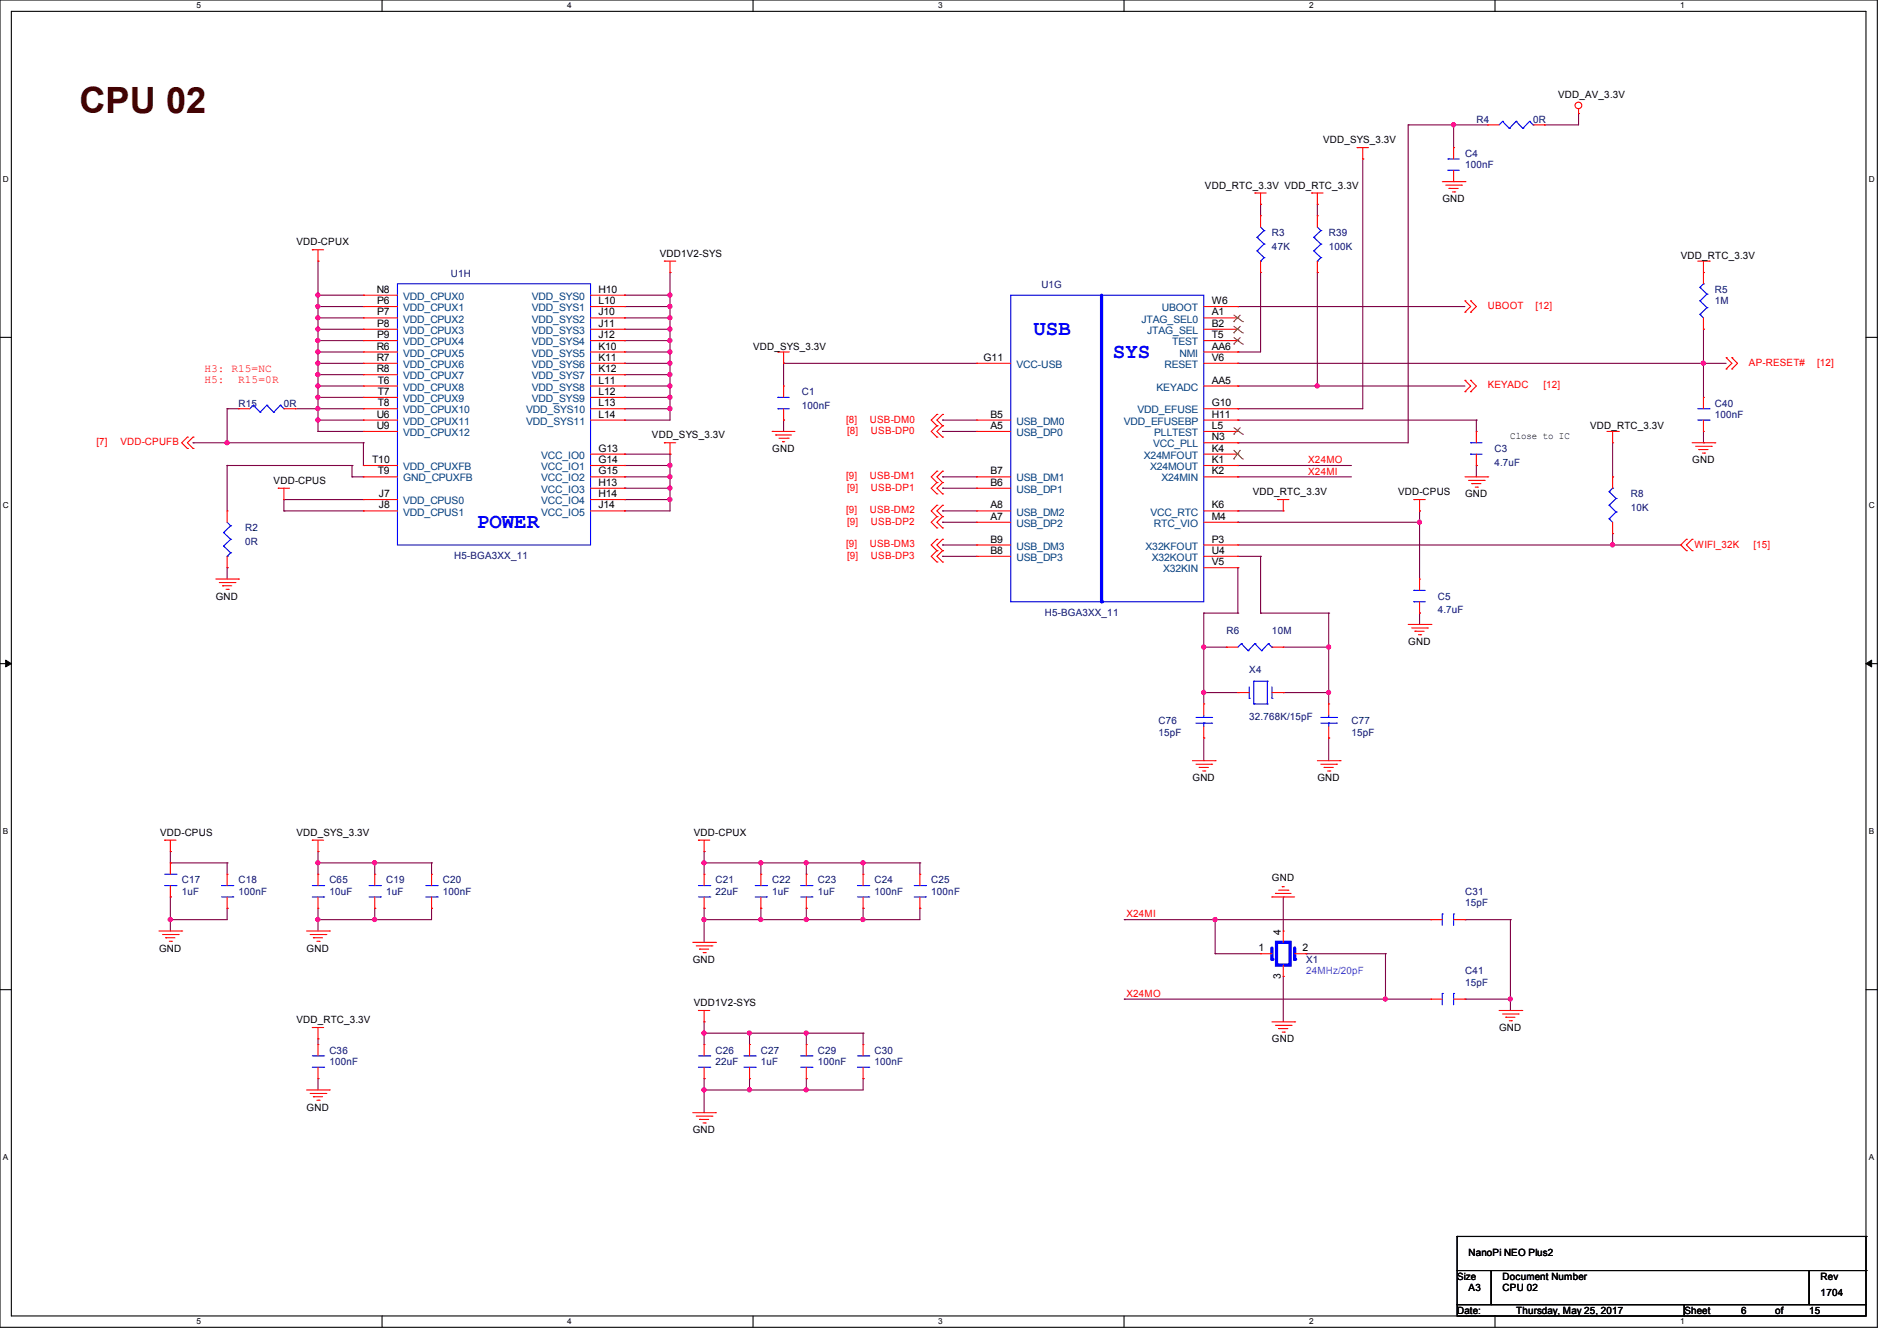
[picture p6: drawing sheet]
<svg xmlns="http://www.w3.org/2000/svg" width="297mm" height="210mm" viewBox="0 0 297 210" stroke-linecap="round" stroke-linejoin="round" font-family="sans-serif">
<path d="M0 0h293.9v207.9h-293.9zM1.8 1.8h290.3v204.3h-290.3z" fill="none" stroke="#000" stroke-width=".17"/>
<g fill="#fff">
<path d="M30.8 .2h.7v1.4h-.7z"/>
<path d="M30.8 206.2h.7v1.4h-.7z"/>
</g>
<path d="M59.8 0v1.8M59.8 206.1v1.8" fill="none" stroke="#000" stroke-width=".17"/>
<g fill="#fff">
<path d="M88.8 .2h.7v1.4h-.7z"/>
<path d="M88.8 206.2h.7v1.4h-.7z"/>
</g>
<path d="M117.9 0v1.8M117.9 206.1v1.8" fill="none" stroke="#000" stroke-width=".17"/>
<g fill="#fff">
<path d="M146.9 .2h.7v1.4h-.7z"/>
<path d="M146.9 206.2h.7v1.4h-.7z"/>
</g>
<path d="M176 0v1.8M176 206.1v1.8" fill="none" stroke="#000" stroke-width=".17"/>
<g fill="#fff">
<path d="M205 .2h.7v1.4h-.7z"/>
<path d="M205 206.2h.7v1.4h-.7z"/>
</g>
<path d="M234.1 0v1.8M234.1 206.1v1.8" fill="none" stroke="#000" stroke-width=".17"/>
<g fill="#fff">
<path d="M263.1 .2h.6v1.4h-.6z"/>
<path d="M263.1 206.2h.6v1.4h-.6z"/>
<path d="M.5 27.3h.9v1.4h-.9z"/>
<path d="M292.6 27.3h.9v1.4h-.9z"/>
<path d="M.5 78.4h.9v1.4h-.9z"/>
<path d="M292.6 78.4h.9v1.4h-.9z"/>
</g>
<path d="M0 52.8h1.8M292.1 52.8h1.8" fill="none" stroke="#000" stroke-width=".17"/>
<g fill="#fff">
<path d="M.5 129.5h.8v1.4h-.8z"/>
<path d="M292.6 129.5h.8v1.4h-.8z"/>
</g>
<path d="M0 103.9h1.8M292.1 103.9h1.8" fill="none" stroke="#000" stroke-width=".17"/>
<path d="M.9 103.4l.9 .5-.9 .5zM292.1 103.9l.9-.5v1z" fill="#000" stroke="#000" stroke-width=".16"/>
<g fill="#fff">
<path d="M.5 180.5h.8v1.4h-.8z"/>
<path d="M292.6 180.5h.8v1.4h-.8z"/>
</g>
<g fill="none" stroke="#000" stroke-width=".17">
<path d="M0 155h1.8M292.1 155h1.8M228.1 199h5.4v5.3h-5.4zM228.1 193.6h.1M228.1 193.6v5.4M228.1 193.6h64M233.5 199h49.8v5.3h-49.8zM283.3 199h8.8v5.3h-8.8zM292.1 193.6h.1M292.1 199h.1M292.1 193.6v5.4M228.1 204.3h35.6v1.8h-35.6z"/>
<path d="M263.7 204.3h28.4v1.8h-28.4z"/>
</g>
<g fill="none" stroke="#800040" stroke-width=".17">
<path d="M220.5 19.6h.1M220.5 19.6v49.7h-26.7M220.5 19.6h12.4M227.6 19.6h.1M227.6 19.6v3.5M241.8 19.6h.1M247.1 17.8h.1M247.1 17.8v1.8h-5.3M197.4 32h.1M197.4 32v1.8M206.2 32h.1M206.2 32v1.8"/>
<path d="M213.4 24.9h.1M213.4 24.9v39.1h-19.6M49.8 46.2h.1M49.8 48h.1M49.8 49.8h.1M49.8 51.6h.1M49.8 53.3h.1M49.8 55.1h.1M49.8 56.9h.1M49.8 58.7h.1M49.8 40.9h.1M49.8 46.2h7.1"/>
<path d="M49.8 48h7.1M49.8 49.8h7.1M49.8 51.6h7.1M49.8 53.3h7.1M49.8 55.1h7.1M49.8 56.9h7.1M49.8 58.7h7.1M49.8 40.9v26.7M97.8 46.2h.1M97.8 48h.1M97.8 49.8h.1M97.8 51.6h.1"/>
<path d="M97.8 53.3h.1M97.8 55.1h.1M97.8 56.9h.1M97.8 58.7h.1M97.8 46.2h7.1M97.8 48h7.1M97.8 49.8h7.1M97.8 51.6h7.1M97.8 53.3h7.1M97.8 55.1h7.1M97.8 56.9h7.1M97.8 58.7h7.1"/>
<path d="M104.9 48h.1M104.9 51.6h.1M104.9 53.3h.1M104.9 55.1h.1M104.9 58.7h.1M104.9 56.9h.1M104.9 49.8h.1M104.9 46.2h.1M104.9 42.7h.1M104.9 42.7v23.1h-7.1M122.7 56.9h.1M122.7 56.9h30.2"/>
<path d="M122.7 56.9v3.6M193.8 56.9h.1M193.8 55.1h.1M193.8 48h.1M193.8 48h35.6M193.8 56.9h76.5M197.4 42.7h.1M197.4 42.7v12.4h-3.6M206.2 42.7h.1M206.2 42.7v17.8M266.7 56.9h.1M266.7 51.6h.1"/>
<path d="M266.7 51.6v10.6M30.2 69.3h.1M30.2 69.3h26.7M35.6 72.9h.1M35.6 69.3h.1M35.6 64h.1M35.6 64v5.3M35.6 72.9v7.1M35.6 72.9h19.5M35.6 64h1.7M44.4 78.2h.1M44.4 78.2h12.5"/>
<path d="M44.4 78.2v1.8M46.2 64h10.7M49.8 60.5h.1M49.8 62.2h.1M49.8 64h.1M49.8 65.8h.1M49.8 67.6h.1M49.8 60.5h7.1M49.8 62.2h7.1M49.8 65.8h7.1M49.8 67.6h7.1M55.1 74.7h.1"/>
<path d="M55.1 72.9h.1M55.1 74.7h1.8M55.1 72.9v1.8M56.9 69.3h.1M56.9 69.3v3.6M97.8 74.7h.1M97.8 60.5h.1M97.8 62.2h.1M97.8 64h.1M97.8 65.8h.1M97.8 71.1h.1M97.8 72.9h.1"/>
<path d="M97.8 76.5h.1M97.8 78.2h.1M97.8 78.2h7.1M97.8 74.7h7.1M97.8 72.9h7.1M97.8 60.5h7.1M97.8 62.2h7.1M97.8 64h7.1M97.8 71.1h7.1M97.8 76.5h7.1M104.9 76.5h.1M104.9 72.9h.1"/>
<path d="M104.9 74.7h.1M104.9 71.1h.1M104.9 78.2h.1M104.9 62.2h.1M104.9 60.5h.1M104.9 64h.1M104.9 71.1v8.9h-7.1M122.7 65.8h.1M122.7 65.8v1.8M147.6 65.8h.1M147.6 67.6h.1M147.6 74.7h.1"/>
<path d="M147.6 76.5h.1M147.6 74.7h5.3M147.6 65.8h5.3M147.6 67.6h5.3M147.6 76.5h5.3M193.8 69.3h.1M193.8 74.7h.1M193.8 72.9h.1M193.8 64h.1M193.8 65.8h.1M193.8 60.5h.1M193.8 74.7h17.8"/>
<path d="M193.8 72.9h17.8M193.8 60.5h35.6M193.8 65.8h37.3M206.2 60.5h.1M231.1 72.9h.1M231.1 65.8h.1M231.1 65.8v1.8M231.1 72.9v1.8M252.5 74.7h.1M252.5 69.3v5.4M266.7 69.3h.1M266.7 67.6v1.7"/>
<path d="M35.6 88.9h.1M35.6 88.9v1.8M44.4 80h.1M44.4 80h12.5M97.8 80h.1M147.6 87.1h.1M147.6 85.3h.1M147.6 81.8h.1M147.6 80h.1M147.6 80h5.3M147.6 87.1h5.3M147.6 85.3h5.3"/>
<path d="M147.6 81.8h5.3M188.5 96h.1M188.5 96v14.2M188.5 96h5.3M193.8 80h.1M193.8 81.8h.1M193.8 96h.1M193.8 88.9h.1M193.8 80h7.1M193.8 87.1h3.6M193.8 85.3h69.3M193.8 81.8h28.4"/>
<path d="M193.8 88.9v7.1M197.4 87.1h.1M197.4 96h.1M197.4 87.1v8.9M197.4 96h10.6M208 96h.1M208 96v14.2M222.2 81.8h.1M222.2 80h.1M222.2 96h.1M222.2 80v10.7M222.2 96v1.8"/>
<path d="M252.5 85.3h.1M252.5 83.6v1.7M263.1 85.3h.1M188.5 108.5h.1M188.5 115.6h.1M188.5 101.3h.1M188.5 108.5h5.3M188.5 115.6v3.5M188.5 101.3h3.5M200.9 108.5h.1M200.9 108.5h7.1M200.9 101.3h7.1"/>
<path d="M208 108.5h.1M208 115.6h.1M208 101.3h.1M208 115.6v3.5M26.7 133.3h.1M26.7 135.1h.1M26.7 133.3v1.8M26.7 135.1h8.9M35.6 135.1h.1M35.6 135.1v1.8M49.8 133.3h.1M49.8 135.1h.1"/>
<path d="M49.8 133.3v3.6M49.8 135.1h17.8M58.7 135.1h.1M58.7 135.1v1.8M67.6 135.1h.1M67.6 135.1v1.8M110.2 135.1h.1M110.2 133.3h.1M110.2 133.3v3.6M110.2 135.1h33.8M119.1 135.1h.1M119.1 135.1v1.8"/>
<path d="M126.2 135.1h.1M126.2 135.1v1.8M135.1 135.1h.1M135.1 135.1v1.8M144 135.1h.1M144 135.1v1.8M26.7 140.5h.1M26.7 144h.1M26.7 140.5v5.3M35.6 142.2h.1M35.6 142.2v1.8h-8.9M49.8 144h.1"/>
<path d="M49.8 142.2v3.6M58.7 144h.1M58.7 142.2h.1M58.7 142.2v1.8M67.6 142.2h.1M67.6 142.2v1.8h-17.8M110.2 144h.1M110.2 142.2h.1M110.2 142.2v5.4M119.1 142.2h.1M119.1 144h.1M119.1 142.2v1.8"/>
<path d="M126.2 142.2h.1M126.2 144h.1M126.2 142.2v1.8M135.1 142.2h.1M135.1 144h.1M135.1 142.2v1.8M144 142.2h.1M144 142.2v1.8h-33.8M176 144h.1M176 156.5h.1M176 156.5h48M176 144h48"/>
<path d="M190.2 144h.1M190.2 149.4h.1M190.2 144v5.4M190.2 149.4h7.2M200.9 152.9h.1M200.9 140.5h.1M200.9 140.5v5.3M200.9 152.9v7.1M204.5 149.4h.1M204.5 149.4h12.4M216.9 149.4h.1M216.9 156.5h.1"/>
<path d="M216.9 149.4v7.1M229.4 156.5h.1M229.4 144h.1M229.4 156.5h7.1M229.4 144h7.1M236.5 156.5h.1M236.5 144h.1M236.5 144v14.2M49.8 168.9h.1M49.8 162.7h.1M49.8 162.7v.9M49.8 168.9v1.8"/>
<path d="M110.2 160h.1M110.2 170.7h.1M110.2 168.9h.1M110.2 161.8h.1M110.2 160v3.6M110.2 168.9v5.3M110.2 161.8h24.9M117.3 161.8h.1M117.3 168.9h.1M117.3 170.7h.1M117.3 161.8v1.8M117.3 168.9v1.8"/>
<path d="M126.2 161.8h.1M126.2 168.9h.1M126.2 170.7h.1M126.2 161.8v1.8M126.2 168.9v1.8M135.1 168.9h.1M135.1 161.8h.1M135.1 161.8v1.8M135.1 168.9v1.8h-24.9"/>
</g>
<g fill="#f0f" stroke="#f0f" stroke-width=".17">
<circle cx="104.9" cy="76.4" r=".32"/>
<circle cx="104.9" cy="74.7" r=".32"/>
<circle cx="104.9" cy="72.9" r=".32"/>
<circle cx="104.9" cy="78.2" r=".32"/>
<circle cx="49.8" cy="46.2" r=".32"/>
<circle cx="49.8" cy="48" r=".32"/>
<circle cx="49.8" cy="49.8" r=".32"/>
<circle cx="49.8" cy="51.5" r=".32"/>
<circle cx="49.8" cy="56.9" r=".32"/>
<circle cx="49.8" cy="58.7" r=".32"/>
<circle cx="49.8" cy="60.4" r=".32"/>
<circle cx="49.8" cy="62.2" r=".32"/>
<circle cx="49.8" cy="64" r=".32"/>
<circle cx="49.8" cy="55.1" r=".32"/>
<circle cx="49.8" cy="53.3" r=".32"/>
<circle cx="49.8" cy="65.8" r=".32"/>
<circle cx="104.9" cy="51.5" r=".32"/>
<circle cx="104.9" cy="56.9" r=".32"/>
<circle cx="104.9" cy="60.4" r=".32"/>
<circle cx="104.9" cy="62.2" r=".32"/>
<circle cx="104.9" cy="64" r=".32"/>
<circle cx="104.9" cy="55.1" r=".32"/>
<circle cx="104.9" cy="53.3" r=".32"/>
<circle cx="104.9" cy="58.7" r=".32"/>
<circle cx="104.9" cy="49.8" r=".32"/>
<circle cx="222.2" cy="81.8" r=".32"/>
<circle cx="216.9" cy="156.4" r=".32"/>
<circle cx="190.2" cy="144" r=".32"/>
<circle cx="126.2" cy="161.8" r=".32"/>
<circle cx="126.2" cy="170.7" r=".32"/>
<circle cx="26.6" cy="144" r=".32"/>
<circle cx="135.1" cy="135.1" r=".32"/>
<circle cx="126.2" cy="135.1" r=".32"/>
<circle cx="135.1" cy="144" r=".32"/>
<circle cx="126.2" cy="144" r=".32"/>
<circle cx="236.5" cy="156.4" r=".32"/>
<circle cx="104.9" cy="48" r=".32"/>
<circle cx="104.9" cy="46.2" r=".32"/>
<circle cx="35.5" cy="69.3" r=".32"/>
<circle cx="266.7" cy="56.9" r=".32"/>
<circle cx="119.1" cy="135.1" r=".32"/>
<circle cx="110.2" cy="135.1" r=".32"/>
<circle cx="119.1" cy="144" r=".32"/>
<circle cx="110.2" cy="144" r=".32"/>
<circle cx="117.3" cy="161.8" r=".32"/>
<circle cx="110.2" cy="161.8" r=".32"/>
<circle cx="117.3" cy="170.7" r=".32"/>
<circle cx="110.2" cy="170.7" r=".32"/>
<circle cx="49.8" cy="135.1" r=".32"/>
<circle cx="58.7" cy="135.1" r=".32"/>
<circle cx="58.7" cy="144" r=".32"/>
<circle cx="49.8" cy="144" r=".32"/>
<circle cx="206.2" cy="60.4" r=".32"/>
<circle cx="252.5" cy="85.3" r=".32"/>
<circle cx="188.4" cy="108.4" r=".32"/>
<circle cx="188.4" cy="101.3" r=".32"/>
<circle cx="227.6" cy="19.5" r=".32"/>
<circle cx="208" cy="101.3" r=".32"/>
<circle cx="208" cy="108.4" r=".32"/>
</g>
<g fill="none" stroke="#f00" stroke-width=".17">
<path d="M247.1 17.8h.1M247.1 17.1v.7M48.9 39.1h.1M48.9 39.1h1.8M49.8 39.1v1.8M196.5 30.2h.1M196.5 30.2h1.7M197.4 32h.1M197.4 30.2v1.8M205.4 30.2h.1M205.4 30.2h1.7M206.2 32h.1"/>
<path d="M206.2 30.2v1.8M212.5 23.1h.1M212.5 23.1h1.7M213.4 24.9h.1M213.4 23.1v1.8M225.8 28.4h3.6M226.4 29h2.4M226.9 29.5h.1M226.9 29.5h1.4M227.4 30.1h.4M227.8 30.1h.1M228.8 29h.1"/>
<path d="M229.4 28.4h.1M49.8 40.9h.1M104 40.9h.1M104 40.9h1.8M104.9 42.7h.1M104.9 40.9v1.8M121.8 55.1h.1M121.8 55.1h1.8M122.7 56.9h.1M122.7 55.1v1.8M229.4 48.9h.1M229.4 47.1h.1"/>
<path d="M229.4 59.6h.1M229.4 47.1l.9 .9-.9 .9M229.4 59.6l.9 .9-.9 .8M230.3 48.9h.1M230.3 47.1h.1M230.3 59.6h.1M230.3 47.1l.8 .9-.8 .9M230.3 59.6l.8 .9-.8 .8M265.8 40.9h1.8M266.7 42.7h.1M266.7 40.9v1.8M267.6 40.9h.1"/>
<path d="M270.3 57.8h.1M270.3 56h.1M270.3 56l.8 .9-.8 .9M271.1 57.8h.1M271.1 56h.1M271.1 56l.9 .9-.9 .9M29.3 68.5h.1M29.3 70.2h.1M29.3 68.5l-.9 .8 .9 .9M30.2 68.5h.1M30.2 70.2h.1M30.2 68.5l-.9 .8 .9 .9"/>
<path d="M43.6 76.5h.1M43.6 76.5h1.7M44.4 78.2h.1M44.4 76.5v1.7M104 69.3h.1M104 69.3h1.8M104.9 71.1h.1M104.9 69.3v1.8M120.9 67.6h.1M120.9 67.6h3.6M121.5 68.1h.1M121.5 68.1h2.4"/>
<path d="M122 68.6h1.4M122.5 69.2h.1M122.5 69.2h.4M123.4 68.6h.1M146.7 64.9h.1M146.7 66.7h.1M146.7 68.5h.1M146.7 75.6h.1M146.7 77.3h.1M146.7 73.8h.1M146.7 79.1h.1M146.7 64.9l-.9 .9 .9 .9"/>
<path d="M146.7 66.7l-.9 .9 .9 .9M146.7 75.6l-.9 .9 .9 .8M146.7 73.8l-.9 .9 .9 .9M146.7 79.1l-.9 .9 .9 .9M147.6 64.9h.1M147.6 66.7h.1M147.6 68.5h.1M147.6 75.6h.1M147.6 77.3h.1M147.6 73.8h.1M147.6 79.1h.1M147.6 64.9l-.9 .9 .9 .9"/>
<path d="M147.6 66.7l-.9 .9 .9 .9M147.6 75.6l-.9 .9 .9 .8M147.6 73.8l-.9 .9 .9 .9M147.6 79.1l-.9 .9 .9 .9M200 78.2h.1M200 78.2h1.8M200.9 78.2v1.8M221.4 78.2h.1M221.4 78.2h1.7M222.2 78.2v1.8M229.4 61.3h.1M229.4 74.7h3.5"/>
<path d="M229.9 75.2h2.5M230.3 61.3h.1M230.4 75.7h.1M230.4 75.7h1.5M231 76.3h.3M231.3 76.3h.1M232.4 75.2h.1M232.9 74.7h.1M251.6 67.6h1.8M252.5 69.3h.1M252.5 67.6v1.7M253.4 67.6h.1"/>
<path d="M264.9 69.3h3.6M265.5 69.9h2.4M266 70.4h.1M266 70.4h1.4M266.5 71h.4M266.9 71h.1M267.9 69.9h.1M268.5 69.3h.1M33.8 90.7h3.5M34.3 91.2h2.5M34.8 91.7h.1M34.8 91.7h1.5"/>
<path d="M35.4 92.3h.3M35.6 80h.1M35.6 88.9h.1M35.6 80v1.8M35.6 87.1v1.8M35.7 92.3h.1M36.8 91.2h.1M37.3 90.7h.1M146.7 86.2h.1M146.7 88h.1M146.7 84.5h.1M146.7 80.9h.1"/>
<path d="M146.7 82.7h.1M146.7 86.2l-.9 .9 .9 .9M146.7 84.5l-.9 .8 .9 .9M146.7 80.9l-.9 .9 .9 .9M147.6 86.2h.1M147.6 88h.1M147.6 84.5h.1M147.6 80.9h.1M147.6 82.7h.1M147.6 86.2l-.9 .9 .9 .9M147.6 84.5l-.9 .8 .9 .9M147.6 80.9l-.9 .9 .9 .9"/>
<path d="M200.9 80h.1M220.5 97.8h3.5M221 98.3h2.5M221.5 98.8h.1M221.5 98.8h1.5M222.1 99.4h.3M222.2 80h.1M222.4 99.4h.1M223.5 98.3h.1M224 97.8h.1M264 84.5h.1M264 86.2h.1"/>
<path d="M264 84.5l-.9 .8 .9 .9M264.9 86.2h.1M264.9 84.5h.1M264.9 84.5l-.9 .8 .9 .9M186.7 119.1h3.5M187.2 119.7h2.5M189.7 119.7h.1M190.2 119.1h.1M192 101.3h.1M192 101.3h1.8M193.8 108.5h.1M193.8 108.5h1.8"/>
<path d="M199.1 108.5h1.8M199.1 101.3h1.8M200.9 108.5h.1M200.9 101.3h.1M206.2 119.1h3.6M206.8 119.7h2.5M209.3 119.7h.1M209.8 119.1h.1M25.8 131.6h.1M25.8 131.6h1.8M26.7 133.3h.1M26.7 131.6v1.7"/>
<path d="M48.9 131.6h.1M48.9 131.6h1.8M49.8 133.3h.1M49.8 131.6v1.7M109.3 131.6h.1M109.3 131.6h1.8M110.2 133.3h.1M110.2 136.9h.1M110.2 131.6v1.7M110.2 136.9v1.8M187.7 120.2h.1M187.7 120.2h1.5"/>
<path d="M188.3 120.7h.3M188.6 120.7h.1M199.7 139.9h.1M199.7 139.9h2.4M200.2 139.4h1.4M200.7 138.9h.1M200.7 138.9h.4M201.6 139.4h.1M207.3 120.2h.1M207.3 120.2h1.4M207.9 120.7h.3M208.2 120.7h.1"/>
<path d="M24.9 145.8h3.5M25.4 146.3h2.5M26 146.9h.1M26 146.9h1.4M26.5 147.4h.3M26.8 147.4h.1M27.9 146.3h.1M28.4 145.8h.1M48 145.8h3.6M48.6 146.3h2.4M49.1 146.9h.1M49.1 146.9h1.4"/>
<path d="M49.6 147.4h.4M50 147.4h.1M51 146.3h.1M51.6 145.8h.1M108.5 147.6h3.5M109 148.1h2.5M109.3 158.2h.1M109.3 158.2h1.8M109.5 148.6h.1M109.5 148.6h1.5M110.1 149.2h.3M110.2 142.2h.1"/>
<path d="M110.2 140.5v1.7M110.2 158.2v1.8M110.4 149.2h.1M111.5 148.1h.1M112 147.6h.1M199.1 140.5h.1M199.1 140.5h3.6M234.7 158.2h3.6M235.2 158.8h2.5M235.8 159.3h.1M235.8 159.3h1.4M236.3 159.9h.3"/>
<path d="M236.6 159.9h.1M237.7 158.8h.1M238.3 158.2h.1M48 170.7h3.6M48.6 171.2h2.4M48.9 160.9h.1M48.9 160.9h1.8M49.1 171.7h.1M49.1 171.7h1.4M49.6 172.3h.4M49.8 162.7h.1M49.8 160.9v1.8"/>
<path d="M50 172.3h.1M51 171.2h.1M51.6 170.7h.1M108.5 174.2h3.5M109 174.8h2.5M109.5 175.3h.1M109.5 175.3h1.5M110.1 175.9h.3M110.2 160h.1M110.4 175.9h.1M111.5 174.8h.1M112 174.2h.1"/>
<path d="M199.1 160h3.6M199.7 160.6h2.4M200.2 161.1h.1M200.2 161.1h1.4M200.7 161.6h.4M201.1 161.6h.1M202.1 160.6h.1M202.7 160h.1"/>
<circle cx="247.1" cy="16.5" r=".52"/>
</g>
<g fill="none" stroke="#00f" stroke-width=".17">
<path d="M158.2 46.2h30.3v48h-30.3zM35 83.4h.1M35 85.5h.1M35 83.4l1.1 1.1M35 85.5l1.1 1.1M35.6 87.1h.1M35.6 81.8l.5 .5M36.1 82.3h.1M36.1 84.5h.1M36.1 86.6h.1M36.1 82.3l-1.1 1.1M36.1 84.5l-1.1 1"/>
<path d="M36.1 86.6l-.5 .5M194.4 100.8h.1M194.4 100.8l-.6 .5M194.4 100.8l1 1.1M195.4 101.9h.1M195.6 109.3h.1M195.6 107.6v1.7M196.3 110.2h.1M196.3 106.7h.1M196.3 106.7v3.5M196.3 110.2h2.1M196.3 106.7h2.1"/>
<path d="M196.5 100.8h.1M196.5 100.8l-1.1 1.1M196.5 100.8l1 1.1M197.5 101.9h.1M198.4 110.2h.1M198.4 106.7h.1M198.4 106.7v3.5M198.6 100.8h.1M198.6 100.8l-1.1 1.1M198.6 100.8l.5 .5M199.1 109.3h.1M199.1 101.3h.1"/>
<path d="M199.1 107.6v1.7M109.3 138.7h1.8M111.1 138.7h.1M109.3 140.5h1.8M111.1 140.5h.1"/>
</g>
<path d="M172.5 46.2v48" fill="none" stroke="#00f" stroke-width=".51"/>
<circle cx="172.5" cy="94.2" r=".25" fill="#00f"/>
<g fill="none" stroke="#f00" stroke-width=".17">
<path d="M206.2 33.8h.1M206.2 33.8v1.8M56.9 46.2h.1M56.9 48h.1M56.9 49.8h.1M56.9 51.6h.1M56.9 53.3h.1M56.9 55.1h.1M56.9 56.9h.1M56.9 58.7h.1M56.9 56.9h5.3M56.9 48h5.3"/>
<path d="M56.9 49.8h5.3M56.9 55.1h5.3M56.9 53.3h5.3M56.9 51.6h5.3M56.9 46.2h5.3M56.9 58.7h5.3M92.5 56.9h5.3M92.5 48h5.3M92.5 49.8h5.3M92.5 55.1h5.3M92.5 53.3h5.3M92.5 51.6h5.3"/>
<path d="M92.5 46.2h5.3M92.5 58.7h5.3M97.8 46.2h.1M97.8 48h.1M97.8 49.8h.1M97.8 51.6h.1M97.8 53.3h.1M97.8 55.1h.1M97.8 56.9h.1M97.8 58.7h.1M152.9 56.9h.1M152.9 56.9h5.3"/>
<path d="M188.5 56.9h5.3M188.5 48h5.3M188.5 49.8h5.3M188.5 55.1h5.3M188.5 53.3h5.3M188.5 51.6h5.3M193.8 48h.1M193.8 49.8h.1M193.8 55.1h.1M193.8 56.9h.1M193.8 53.3h.1M193.8 51.6h.1"/>
<path d="M206.2 42.7h.1M206.2 40.9v1.8M56.9 72.9h.1M56.9 74.7h.1M56.9 78.2h.1M56.9 60.5h.1M56.9 62.2h.1M56.9 64h.1M56.9 65.8h.1M56.9 67.6h.1M56.9 65.8h5.3M56.9 67.6h5.3"/>
<path d="M56.9 74.7h5.3M56.9 60.5h5.3M56.9 72.9h5.3M56.9 64h5.3M56.9 78.2h5.3M56.9 62.2h5.3M92.5 65.8h5.3M92.5 74.7h5.3M92.5 76.5h5.3M92.5 60.5h5.3M92.5 72.9h5.3M92.5 71.1h5.3"/>
<path d="M92.5 64h5.3M92.5 78.2h5.3M92.5 62.2h5.3M97.8 71.1h.1M97.8 72.9h.1M97.8 74.7h.1M97.8 76.5h.1M97.8 78.2h.1M97.8 60.5h.1M97.8 62.2h.1M97.8 64h.1M97.8 65.8h.1"/>
<path d="M152.9 65.8h.1M152.9 67.6h.1M152.9 74.7h.1M152.9 76.5h.1M152.9 65.8h5.3M152.9 67.6h5.3M152.9 74.7h5.3M152.9 76.5h5.3M188.5 65.8h5.3M188.5 67.6h5.3M188.5 74.7h5.3M188.5 60.5h5.3"/>
<path d="M188.5 72.9h5.3M188.5 69.3h5.3M188.5 71.1h5.3M188.5 64h5.3M193.8 60.5h.1M193.8 74.7h.1M193.8 72.9h.1M193.8 67.6h.1M193.8 69.3h.1M193.8 71.1h.1M193.8 64h.1M193.8 65.8h.1"/>
<path d="M231.1 72.9h.1M231.1 67.6h.1M231.1 67.6v1.7M231.1 71.1v1.8M252.5 74.7h.1M252.5 74.7v1.8M56.9 80h.1M56.9 80h5.3M92.5 80h5.3M97.8 80h.1M152.9 81.8h.1M152.9 85.3h.1"/>
<path d="M152.9 80h.1M152.9 87.1h.1M152.9 87.1h5.3M152.9 85.3h5.3M152.9 81.8h5.3M152.9 80h5.3M188.5 88.9h5.3M188.5 87.1h5.3M188.5 85.3h5.3M188.5 81.8h5.3M188.5 80h5.3M193.8 88.9h.1"/>
<path d="M193.8 87.1h.1M193.8 85.3h.1M193.8 81.8h.1M193.8 80h.1M252.5 83.6h.1M252.5 81.8v1.8M35.6 136.9h.1M35.6 136.9v1.8M49.8 136.9h.1M49.8 136.9v1.8M58.7 136.9h.1M58.7 136.9v1.8"/>
<path d="M35.6 142.2h.1M35.6 140.5v1.7M49.8 142.2h.1M49.8 140.5v1.7M58.7 142.2h.1M58.7 140.5v1.7M224 156.5h.1M224 156.5h1.8M227.6 156.5h1.8M229.4 156.5h.1M126.2 168.9h.1M126.2 163.6h.1"/>
<path d="M126.2 163.6v1.8M126.2 167.1v1.8"/>
</g>
<g fill="none" stroke="#804000" stroke-width=".16">
<path d="M193.1 50.4h.1M193.1 53.9h.1M193.1 52.1h.1M193.1 49.3l1.5 1.1M193.1 52.8l1.5 1.1M193.1 51.1l1.5 1M194.2 49.3l-1.1 1.1M194.2 52.8l-1.1 1.1M194.2 51.1l-1.1 1M194.6 50.4h.1M194.6 53.9h.1M194.6 52.1h.1"/>
<path d="M193.1 68h.1M193.1 71.9h.1M193.1 66.9l1.5 1.1M193.1 70.5l1.5 1.4M194.2 66.9l-1.1 1.1M194.2 70.5l-1.1 1.4M194.6 68h.1M194.6 71.9h.1"/>
</g>
<g fill="none" stroke="#00f" stroke-width=".17">
<path d="M205.7 37.2h.1M205.7 39.3h.1M205.7 37.2l1.1 1M205.7 39.3l1.1 1M206.2 35.6l.6 .5M206.8 36.1h.1M206.8 38.2h.1M206.8 36.1l-1.1 1.1M206.8 38.2l-1.1 1.1M62.2 44.4h30.3v40.9h-30.3zM206.2 40.9h.1M206.8 40.3h.1"/>
<path d="M206.8 40.3l-.6 .6M230.3 71.1h.1M230.3 69.3h.1M230.3 71.1h1.7M230.3 69.3h1.7M251.9 79.1h.1M251.9 77h.1M251.9 79.1l1.1 1.1M251.9 77l1.1 1.1M252.5 76.5h.1M252.5 76.5l-.6 .5M253 78.1h.1"/>
<path d="M253 78.1l-1.1 1M251.9 81.2h.1M251.9 81.2l.6 .6M253 80.2h.1M253 80.2l-1.1 1M34.7 138.7h1.7M36.4 138.7h.1M48.9 138.7h1.8M50.7 138.7h.1M57.8 138.7h1.8M59.6 138.7h.1M34.7 140.5h1.7"/>
<path d="M36.4 140.5h.1M48.9 140.5h1.8M50.7 140.5h.1M57.8 140.5h1.8M59.6 140.5h.1M225.8 155.6h.1M225.8 155.6v1.8M227.6 155.6h.1M227.6 155.6v1.8M125.3 167.1h1.8M125.3 165.4h1.8M127.1 167.1h.1"/>
<path d="M127.1 165.4h.1"/>
</g>
<path d="M199.1 148.5v1.7" fill="none" stroke="#00f" stroke-width=".51"/>
<circle cx="199.1" cy="150.2" r=".25" fill="#00f"/>
<path d="M202.7 148.5v1.7" fill="none" stroke="#00f" stroke-width=".51"/>
<circle cx="202.7" cy="150.2" r=".25" fill="#00f"/>
<path d="M199.9 147.6h2.1v3.5h-2.1z" fill="none" stroke="#00f" stroke-width=".51"/>
<g fill="none" stroke="#f00" stroke-width=".17">
<path d="M232.9 19.6h.1M232.9 19.6h1.8M240 19.6h1.8M241.8 19.6h.1M197.4 33.8h.1M197.4 33.8v1.8M227.6 28.4h.1M227.6 23.1h.1M227.6 23.1v1.8M227.6 26.7v1.7M197.4 42.7h.1M197.4 40.9v1.8"/>
<path d="M266.7 51.6h.1M266.7 42.7h.1M266.7 42.7v1.7M266.7 49.8v1.8M37.3 64h.1M37.3 64h1.8M44.4 64h1.8M46.2 64h.1M122.7 65.8h.1M122.7 60.5h.1M122.7 60.5v1.7M122.7 64v1.8"/>
<path d="M266.7 67.6h.1M266.7 62.2h.1M266.7 62.2v1.8M266.7 65.8v1.8M222.2 96h.1M222.2 90.7h.1M222.2 90.7v1.8M222.2 94.2v1.8M188.5 110.2h.1M188.5 115.6h.1M188.5 110.2v1.8M188.5 113.8v1.8"/>
<path d="M208 110.2h.1M208 115.6h.1M208 110.2v1.8M208 113.8v1.8M26.7 135.1h.1M26.7 135.1v1.8M26.7 138.7v1.8M67.6 136.9h.1M67.6 136.9v1.8M119.1 136.9h.1M119.1 136.9v1.8M126.2 136.9h.1"/>
<path d="M126.2 136.9v1.8M135.1 136.9h.1M135.1 136.9v1.8M144 136.9h.1M144 136.9v1.8M26.7 140.5h.1M67.6 142.2h.1M67.6 140.5v1.7M119.1 142.2h.1M119.1 140.5v1.7M126.2 142.2h.1M126.2 140.5v1.7"/>
<path d="M135.1 142.2h.1M135.1 140.5v1.7M144 142.2h.1M144 140.5v1.7M197.4 149.4h.1M197.4 149.4h1.7M200.9 152.9h.1M200.9 145.8h.1M200.9 145.8v1.8M200.9 151.1v1.8M202.7 149.4h1.8M204.5 149.4h.1"/>
<path d="M224 144h.1M224 144h1.8M227.6 144h1.8M229.4 144h.1M49.8 168.9h.1M49.8 163.6h.1M49.8 163.6v1.8M49.8 167.1v1.8M110.2 168.9h.1M110.2 163.6h.1M110.2 163.6v1.8M110.2 167.1v1.8"/>
<path d="M117.3 168.9h.1M117.3 163.6h.1M117.3 163.6v1.8M117.3 167.1v1.8M135.1 168.9h.1M135.1 163.6h.1M135.1 163.6v1.8M135.1 167.1v1.8"/>
</g>
<g fill="none" stroke="#00f" stroke-width=".17">
<path d="M235.2 19h.1M235.2 19l-.5 .6M235.2 19l1.1 1.1M237.4 19h.1M237.4 19l-1.1 1.1M237.4 19l1 1.1M239.5 19h.1M239.5 19l-1.1 1.1M239.5 19l.5 .6M240 19.6h.1M196.8 37.2h.1M196.8 39.3h.1"/>
<path d="M196.8 37.2l1.1 1M196.8 39.3l1.1 1M197.4 35.6l.5 .5M197.9 36.1h.1M197.9 38.2h.1M197.9 36.1l-1.1 1.1M197.9 38.2l-1.1 1.1M226.7 26.7h.1M226.7 24.9h.1M226.7 26.7h1.8M226.7 24.9h1.8M236.3 20.1h.1"/>
<path d="M238.4 20.1h.1M197.4 40.9h.1M197.9 40.3h.1M197.9 40.3l-.5 .6M266.1 49.2h.1M266.1 47.1h.1M266.1 45h.1M266.1 49.2l.6 .6M266.1 47.1l1.2 1.1M266.1 45l1.2 1.1M266.7 44.4h.1M266.7 44.4l-.6 .6"/>
<path d="M267.3 48.2h.1M267.3 46.1h.1M267.3 48.2l-1.2 1M267.3 46.1l-1.2 1M39.7 63.5h.1M39.7 63.5l-.6 .5M39.7 63.5l1 1.1M40.7 64.6h.1M41.8 63.5h.1M41.8 63.5l-1.1 1.1M41.8 63.5l1 1.1M42.8 64.6h.1"/>
<path d="M43.9 63.5h.1M43.9 63.5l-1.1 1.1M43.9 63.5l.5 .5M44.4 64h.1M121.8 64h.1M121.8 62.2h.1M121.8 64h1.8M121.8 62.2h1.8M265.8 65.8h1.8M265.8 64h1.8M267.6 65.8h.1M267.6 64h.1"/>
<path d="M221.4 94.2h.1M221.4 92.5h.1M221.4 94.2h1.7M221.4 92.5h1.7M187.2 113.2h2.5M187.2 112.4h2.5M188.5 112.4h.1M188.5 113.2h.1M188.5 112v.4M188.5 113.2v.6M189.7 113.2h.1M189.7 112.4h.1"/>
<path d="M206.8 113.2h2.5M206.8 112.4h2.5M208 112.4h.1M208 113.2h.1M208 112v.4M208 113.2v.6M209.3 113.2h.1M209.3 112.4h.1M25.8 138.7h1.8M25.8 136.9h1.8M27.6 138.7h.1M27.6 136.9h.1"/>
<path d="M66.7 138.7h1.8M68.5 138.7h.1M118.2 138.7h1.8M120 138.7h.1M125.3 138.7h1.8M127.1 138.7h.1M134.2 138.7h1.8M136 138.7h.1M143.1 138.7h1.8M144.9 138.7h.1M66.7 140.5h1.8M68.5 140.5h.1"/>
<path d="M118.2 140.5h1.8M120 140.5h.1M125.3 140.5h1.8M127.1 140.5h.1M134.2 140.5h1.8M136 140.5h.1M143.1 140.5h1.8M144.9 140.5h.1M225.8 143.1h.1M225.8 143.1v1.8M227.6 143.1h.1M227.6 143.1v1.8"/>
<path d="M48.9 167.1h1.8M48.9 165.4h1.8M50.7 167.1h.1M50.7 165.4h.1M109.3 167.1h1.8M109.3 165.4h1.8M111.1 167.1h.1M111.1 165.4h.1M116.5 167.1h1.7M116.5 165.4h1.7M118.2 167.1h.1M118.2 165.4h.1"/>
<path d="M134.2 167.1h1.8M134.2 165.4h1.8M136 167.1h.1M136 165.4h.1"/>
</g>
<g fill="#f0f" stroke="#f0f" stroke-width=".17">
<circle cx="104.9" cy="76.4" r=".32"/>
<circle cx="104.9" cy="74.7" r=".32"/>
<circle cx="104.9" cy="72.9" r=".32"/>
<circle cx="104.9" cy="78.2" r=".32"/>
<circle cx="49.8" cy="46.2" r=".32"/>
<circle cx="49.8" cy="48" r=".32"/>
<circle cx="49.8" cy="49.8" r=".32"/>
<circle cx="49.8" cy="51.5" r=".32"/>
<circle cx="49.8" cy="56.9" r=".32"/>
<circle cx="49.8" cy="58.7" r=".32"/>
<circle cx="49.8" cy="60.4" r=".32"/>
<circle cx="49.8" cy="62.2" r=".32"/>
<circle cx="49.8" cy="64" r=".32"/>
<circle cx="49.8" cy="55.1" r=".32"/>
<circle cx="49.8" cy="53.3" r=".32"/>
<circle cx="49.8" cy="65.8" r=".32"/>
<circle cx="104.9" cy="51.5" r=".32"/>
<circle cx="104.9" cy="56.9" r=".32"/>
<circle cx="104.9" cy="60.4" r=".32"/>
<circle cx="104.9" cy="62.2" r=".32"/>
<circle cx="104.9" cy="64" r=".32"/>
<circle cx="104.9" cy="55.1" r=".32"/>
<circle cx="104.9" cy="53.3" r=".32"/>
<circle cx="104.9" cy="58.7" r=".32"/>
<circle cx="104.9" cy="49.8" r=".32"/>
<circle cx="222.2" cy="81.8" r=".32"/>
<circle cx="216.9" cy="156.4" r=".32"/>
<circle cx="190.2" cy="144" r=".32"/>
<circle cx="126.2" cy="161.8" r=".32"/>
<circle cx="126.2" cy="170.7" r=".32"/>
<circle cx="26.6" cy="144" r=".32"/>
<circle cx="135.1" cy="135.1" r=".32"/>
<circle cx="126.2" cy="135.1" r=".32"/>
<circle cx="135.1" cy="144" r=".32"/>
<circle cx="126.2" cy="144" r=".32"/>
<circle cx="236.5" cy="156.4" r=".32"/>
<circle cx="104.9" cy="48" r=".32"/>
<circle cx="104.9" cy="46.2" r=".32"/>
<circle cx="35.5" cy="69.3" r=".32"/>
<circle cx="266.7" cy="56.9" r=".32"/>
<circle cx="119.1" cy="135.1" r=".32"/>
<circle cx="110.2" cy="135.1" r=".32"/>
<circle cx="119.1" cy="144" r=".32"/>
<circle cx="110.2" cy="144" r=".32"/>
<circle cx="117.3" cy="161.8" r=".32"/>
<circle cx="110.2" cy="161.8" r=".32"/>
<circle cx="117.3" cy="170.7" r=".32"/>
<circle cx="110.2" cy="170.7" r=".32"/>
<circle cx="49.8" cy="135.1" r=".32"/>
<circle cx="58.7" cy="135.1" r=".32"/>
<circle cx="58.7" cy="144" r=".32"/>
<circle cx="49.8" cy="144" r=".32"/>
<circle cx="206.2" cy="60.4" r=".32"/>
<circle cx="252.5" cy="85.3" r=".32"/>
<circle cx="188.4" cy="108.4" r=".32"/>
<circle cx="188.4" cy="101.3" r=".32"/>
<circle cx="227.6" cy="19.5" r=".32"/>
<circle cx="208" cy="101.3" r=".32"/>
<circle cx="208" cy="108.4" r=".32"/>
</g>
<text font-size="5.7" fill="#400000" x="12.4" y="17.7">CPU 02</text>
<g font-size="3.3" fill="#00f">
<text x="161.8" y="52.5">USB</text>
<text x="174.3" y="56.1">SYS</text>
<text x="74.7" y="82.8">POWER</text>
</g>
<g font-size="1.7" fill="#f00">
<text x="32" y="58.3">H3: R15=NC</text>
<text x="32" y="60">H5:</text>
<text x="37.3" y="60">R15=0R</text>
</g>
<g font-size="1.6">
<text x="243.9" y="15.3">VDD_AV_3.3V</text>
<text x="207.2" y="22.4">VDD_SYS_3.3V</text>
<text x="188.6" y="29.5">VDD_RTC_3.3V VDD_RTC_3.3V</text>
<text x="225.8" y="31.7">GND</text>
<text x="46.4" y="38.4">VDD-CPUX</text>
<text x="103.3" y="40.2">VDD1V2-SYS</text>
<text x="263.2" y="40.6">VDD_RTC_3.3V</text>
<text x="59" y="45.8">N8</text>
<text x="59.1" y="47.6">P6</text>
<text x="93.7" y="45.8">H10</text>
<text x="93.7" y="47.6">L10</text>
<text x="189.7" y="47.6">W6</text>
<text x="59.1" y="49.4">P7</text>
<text x="59.1" y="51.2">P8</text>
<text x="59.1" y="53">P9</text>
<text x="93.7" y="49.4">J10</text>
<text x="93.7" y="51.2">J11</text>
<text x="93.7" y="53">J12</text>
<text x="189.7" y="49.4">A1</text>
<text x="189.7" y="53">T5</text>
<text x="189.7" y="51.2">B2</text>
<text x="59" y="54.7">R6</text>
<text x="59" y="56.5">R7</text>
<text x="59" y="58.3">R8</text>
<text x="93.7" y="54.7">K10</text>
<text x="93.7" y="56.5">K11</text>
<text x="93.7" y="58.3">K12</text>
<text x="117.9" y="54.8">VDD_SYS_3.3V</text>
<text x="154" y="56.5">G11</text>
<text x="189.7" y="54.7">AA6</text>
<text x="189.7" y="56.5">V6</text>
<text x="59" y="65.4">U6</text>
<text x="59.1" y="60.1">T6</text>
<text x="59.1" y="61.8">T7</text>
<text x="59.1" y="63.6">T8</text>
<text x="93.7" y="60.1">L11</text>
<text x="93.7" y="61.8">L12</text>
<text x="93.7" y="63.6">L13</text>
<text x="93.7" y="65.4">L14</text>
<text x="155.1" y="65.4">B5</text>
<text x="189.7" y="60.1">AA5</text>
<text x="189.7" y="63.6">G10</text>
<text x="189.7" y="65.4">H11</text>
<text x="59" y="67.2">U9</text>
<text x="93.7" y="70.7">G13</text>
<text x="102.1" y="68.7">VDD_SYS_3.3V</text>
<text x="120.9" y="70.8">GND</text>
<text x="155.1" y="67.2">A5</text>
<text x="189.7" y="67.2">L5</text>
<text x="189.7" y="69">N3</text>
<text x="189.7" y="70.7">K4</text>
<text x="236.5" y="68.8">Close to IC</text>
<text x="248.9" y="67.2">VDD_RTC_3.3V</text>
<text x="42.8" y="75.8">VDD-CPUS</text>
<text x="58.3" y="72.5">T10</text>
<text x="59.1" y="74.3">T9</text>
<text x="59.3" y="77.9">J7</text>
<text x="93.7" y="72.5">G14</text>
<text x="93.7" y="74.3">G15</text>
<text x="93.7" y="76.1">H13</text>
<text x="93.7" y="77.9">H14</text>
<text x="155.1" y="74.3">B7</text>
<text x="155.1" y="76.1">B6</text>
<text x="189.7" y="74.3">K2</text>
<text x="189.7" y="72.5">K1</text>
<text x="196.1" y="77.6">VDD_RTC_3.3V</text>
<text x="218.9" y="77.6">VDD-CPUS</text>
<text x="229.4" y="77.9">GND</text>
<text x="264.9" y="72.6">GND</text>
<text x="59.3" y="79.6">J8</text>
<text x="93.7" y="79.6">J14</text>
<text x="155.1" y="81.4">A7</text>
<text x="155.1" y="79.6">A8</text>
<text x="189.7" y="81.4">M4</text>
<text x="189.7" y="79.6">K6</text>
<text x="155.1" y="85">B9</text>
<text x="155.1" y="86.7">B8</text>
<text x="189.7" y="88.5">V5</text>
<text x="189.7" y="86.7">U4</text>
<text x="189.7" y="85">P3</text>
<text x="33.8" y="93.9">GND</text>
<text x="220.5" y="101">GND</text>
<text x="186.7" y="122.3">GND</text>
<text x="206.3" y="122.3">GND</text>
<text x="25.1" y="130.9">VDD-CPUS</text>
<text x="46.4" y="130.9">VDD_SYS_3.3V</text>
<text x="108.6" y="130.9">VDD-CPUX</text>
<text x="199.1" y="138">GND</text>
<text x="24.9" y="149">GND</text>
<text x="48" y="149">GND</text>
<text x="197" y="149">1</text>
<text x="200.6" y="146.3" transform="rotate(-90 200.6 146.3)">4</text>
<text x="203.9" y="149">2</text>
<text x="108.5" y="150.8">GND</text>
<text x="200.6" y="153.2" transform="rotate(-90 200.6 153.2)">3</text>
<text x="46.4" y="160.2">VDD_RTC_3.3V</text>
<text x="108.6" y="157.6">VDD1V2-SYS</text>
<text x="234.7" y="161.5">GND</text>
<text x="199.1" y="163.2">GND</text>
<text x="48" y="173.9">GND</text>
<text x="108.5" y="177.5">GND</text>
<text x="229.9" y="196.7">NanoPi NEO Plus2</text>
<text x="228.1" y="200.4">Size</text>
<text x="229.9" y="202.2">A3</text>
<text x="235.3" y="200.4">Document Number</text>
<text x="235.3" y="202.2">CPU 02</text>
<text x="285" y="200.4">Rev</text>
<text x="285" y="202.9">1704</text>
<text x="228.1" y="205.7">Date:</text>
<text x="237.4" y="205.7">Thursday, May 25, 2017</text>
<text x="263.7" y="205.7">Sheet</text>
<text x="272.6" y="205.7">6</text>
<text x="277.9" y="205.7">of</text>
<text x="283.3" y="205.7">15</text>
</g>
<g font-size="1.6" fill="#000080">
<text x="231.2" y="19.2">R4</text>
<text x="240" y="19.2">0R</text>
<text x="229.4" y="24.6">C4</text>
<text x="229.4" y="26.3">100nF</text>
<text x="199.1" y="37">R3</text>
<text x="199.1" y="39.1">47K</text>
<text x="208" y="37">R39</text>
<text x="208" y="39.1">100K</text>
<text x="70.6" y="43.4">U1H</text>
<text x="163" y="45.2">U1G</text>
<text x="268.5" y="45.9">R5</text>
<text x="268.5" y="47.7">1M</text>
<text x="37.3" y="63.7">R15</text>
<text x="44.5" y="63.7">0R</text>
<text x="125.5" y="61.9">C1</text>
<text x="125.5" y="64">100nF</text>
<text x="268.5" y="63.7">C40</text>
<text x="268.5" y="65.4">100nF</text>
<text x="234" y="70.8">C3</text>
<text x="234" y="72.9">4.7uF</text>
<text x="255.3" y="77.9">R8</text>
<text x="38.4" y="83.2">R2</text>
<text x="255.3" y="80">10K</text>
<text x="38.4" y="85.3">0R</text>
<text x="71.1" y="87.5">H5-BGA3XX_11</text>
<text x="225.1" y="93.9">C5</text>
<text x="163.6" y="96.4">H5-BGA3XX_11</text>
<text x="192" y="99.2">R6</text>
<text x="199.1" y="99.2">10M</text>
<text x="225.1" y="96">4.7uF</text>
<text x="195.6" y="105.5">X4</text>
<text x="181.4" y="113.5">C76</text>
<text x="195.6" y="112.7">32.768K/15pF</text>
<text x="211.6" y="113.5">C77</text>
<text x="181.4" y="115.2">15pF</text>
<text x="211.6" y="115.2">15pF</text>
<text x="28.4" y="138.3">C17</text>
<text x="28.4" y="140.1">1uF</text>
<text x="37.3" y="138.3">C18</text>
<text x="37.3" y="140.1">100nF</text>
<text x="51.6" y="138.3">C65</text>
<text x="51.6" y="140.1">10uF</text>
<text x="60.5" y="138.3">C19</text>
<text x="60.5" y="140.1">1uF</text>
<text x="69.3" y="138.3">C20</text>
<text x="69.3" y="140.1">100nF</text>
<text x="112" y="138.3">C21</text>
<text x="112" y="140.1">22uF</text>
<text x="120.9" y="138.3">C22</text>
<text x="120.9" y="140.1">1uF</text>
<text x="128" y="138.3">C23</text>
<text x="128" y="140.1">1uF</text>
<text x="136.9" y="138.3">C24</text>
<text x="136.9" y="140.1">100nF</text>
<text x="145.8" y="138.3">C25</text>
<text x="145.8" y="140.1">100nF</text>
<text x="229.4" y="140.1">C31</text>
<text x="229.4" y="141.9">15pF</text>
<text x="204.5" y="150.8">X1</text>
<text x="229.4" y="152.6">C41</text>
<text x="229.4" y="154.3">15pF</text>
<text x="51.6" y="165">C36</text>
<text x="51.6" y="166.8">100nF</text>
<text x="112" y="165">C26</text>
<text x="112" y="166.8">22uF</text>
<text x="119.1" y="165">C27</text>
<text x="119.1" y="166.8">1uF</text>
<text x="128" y="165">C29</text>
<text x="128" y="166.8">100nF</text>
<text x="136.9" y="165">C30</text>
<text x="136.9" y="166.8">100nF</text>
</g>
<g font-size="1.6" fill="#004080">
<text x="63.1" y="46.9">VDD_CPUX0</text>
<text x="83.3" y="46.9">VDD_SYS0</text>
<text x="63.1" y="48.7">VDD_CPUX1</text>
<text x="63.1" y="50.5">VDD_CPUX2</text>
<text x="63.1" y="52.3">VDD_CPUX3</text>
<text x="83.3" y="48.7">VDD_SYS1</text>
<text x="83.3" y="50.5">VDD_SYS2</text>
<text x="83.3" y="52.3">VDD_SYS3</text>
<text x="178.7" y="50.5">JTAG_SEL0</text>
<text x="179.6" y="52.3">JTAG_SEL</text>
<text x="181.9" y="48.7">UBOOT</text>
<text x="63.1" y="54.1">VDD_CPUX4</text>
<text x="63.1" y="55.8">VDD_CPUX5</text>
<text x="63.1" y="57.6">VDD_CPUX6</text>
<text x="63.1" y="59.4">VDD_CPUX7</text>
<text x="83.3" y="54.1">VDD_SYS4</text>
<text x="83.3" y="55.8">VDD_SYS5</text>
<text x="83.3" y="57.6">VDD_SYS6</text>
<text x="83.3" y="59.4">VDD_SYS7</text>
<text x="159.1" y="57.6">VCC-USB</text>
<text x="182.3" y="57.6">RESET</text>
<text x="183.5" y="54.1">TEST</text>
<text x="184.7" y="55.8">NMI</text>
<text x="63.1" y="61.2">VDD_CPUX8</text>
<text x="63.1" y="63">VDD_CPUX9</text>
<text x="63.1" y="64.7">VDD_CPUX10</text>
<text x="82.4" y="64.7">VDD_SYS10</text>
<text x="83.3" y="61.2">VDD_SYS8</text>
<text x="83.3" y="63">VDD_SYS9</text>
<text x="178.1" y="64.7">VDD_EFUSE</text>
<text x="181.1" y="61.2">KEYADC</text>
<text x="63.1" y="66.5">VDD_CPUX11</text>
<text x="63.1" y="68.3">VDD_CPUX12</text>
<text x="82.4" y="66.5">VDD_SYS11</text>
<text x="84.7" y="71.8">VCC_IO0</text>
<text x="159.1" y="66.5">USB_DM0</text>
<text x="159.1" y="68.3">USB_DP0</text>
<text x="176" y="66.5">VDD_EFUSEBP</text>
<text x="179.1" y="71.8">X24MFOUT</text>
<text x="180.5" y="70.1">VCC_PLL</text>
<text x="180.7" y="68.3">PLLTEST</text>
<text x="63.1" y="73.6">VDD_CPUXFB</text>
<text x="63.1" y="75.4">GND_CPUXFB</text>
<text x="84.7" y="73.6">VCC_IO1</text>
<text x="84.7" y="75.4">VCC_IO2</text>
<text x="84.7" y="77.2">VCC_IO3</text>
<text x="159.1" y="75.4">USB_DM1</text>
<text x="159.1" y="77.2">USB_DP1</text>
<text x="180.1" y="73.6">X24MOUT</text>
<text x="181.8" y="75.4">X24MIN</text>
<text x="63.1" y="80.7">VDD_CPUS1</text>
<text x="63.1" y="79">VDD_CPUS0</text>
<text x="84.7" y="79">VCC_IO4</text>
<text x="84.7" y="80.7">VCC_IO5</text>
<text x="159.1" y="82.5">USB_DP2</text>
<text x="159.1" y="80.7">USB_DM2</text>
<text x="180.1" y="80.7">VCC_RTC</text>
<text x="180.7" y="82.5">RTC_VIO</text>
<text x="159.1" y="86.1">USB_DM3</text>
<text x="159.1" y="87.8">USB_DP3</text>
<text x="179.3" y="86.1">X32KFOUT</text>
<text x="180.3" y="87.8">X32KOUT</text>
<text x="182.1" y="89.6">X32KIN</text>
</g>
<g font-size="1.6" fill="#f00">
<text x="232.9" y="48.4">UBOOT</text>
<text x="240.4" y="48.4">[12]</text>
<text x="273.8" y="57.3">AP-RESET#</text>
<text x="284.5" y="57.3">[12]</text>
<text x="232.9" y="60.8">KEYADC</text>
<text x="241.7" y="60.8">[12]</text>
<text x="15.1" y="69.7">[7]</text>
<text x="18.8" y="69.7">VDD-CPUFB</text>
<text x="132.5" y="66.2">[8]</text>
<text x="132.6" y="67.9">[8]</text>
<text x="136.2" y="66.2">USB-DM0</text>
<text x="136.4" y="67.9">USB-DP0</text>
<text x="132.5" y="75.1">[9]</text>
<text x="132.6" y="76.8">[9]</text>
<text x="136.2" y="75.1">USB-DM1</text>
<text x="136.4" y="76.8">USB-DP1</text>
<text x="204.8" y="74.3">X24MI</text>
<text x="204.8" y="72.6">X24MO</text>
<text x="132.5" y="80.4">[9]</text>
<text x="132.6" y="82.2">[9]</text>
<text x="136.2" y="80.4">USB-DM2</text>
<text x="136.4" y="82.2">USB-DP2</text>
<text x="132.5" y="85.7">[9]</text>
<text x="132.6" y="87.5">[9]</text>
<text x="136.2" y="85.7">USB-DM3</text>
<text x="136.4" y="87.5">USB-DP3</text>
<text x="265.3" y="85.9">WIFI_32K</text>
<text x="274.5" y="85.9">[15]</text>
<text x="176.4" y="143.7">X24MI</text>
<text x="176.4" y="156.1">X24MO</text>
</g>
<text font-size="1.6" fill="#8000ff" x="204.5" y="152.6">24MHz/20pF</text>
<g font-size="1.3">
<text x="30.8" y="1.3">5</text>
<text x="88.8" y="1.3">4</text>
<text x="146.9" y="1.3">3</text>
<text x="205" y="1.3">2</text>
<text x="263.1" y="1.3">1</text>
<text x=".5" y="28.4">D</text>
<text x="292.6" y="28.4">D</text>
<text x=".5" y="79.5">C</text>
<text x="292.6" y="79.5">C</text>
<text x=".5" y="130.6">B</text>
<text x="292.6" y="130.6">B</text>
<text x=".5" y="181.7">A</text>
<text x="292.6" y="181.7">A</text>
<text x="30.8" y="207.4">5</text>
<text x="88.8" y="207.4">4</text>
<text x="146.9" y="207.4">3</text>
<text x="205" y="207.4">2</text>
<text x="263.1" y="207.4">1</text>
</g>
</svg>
